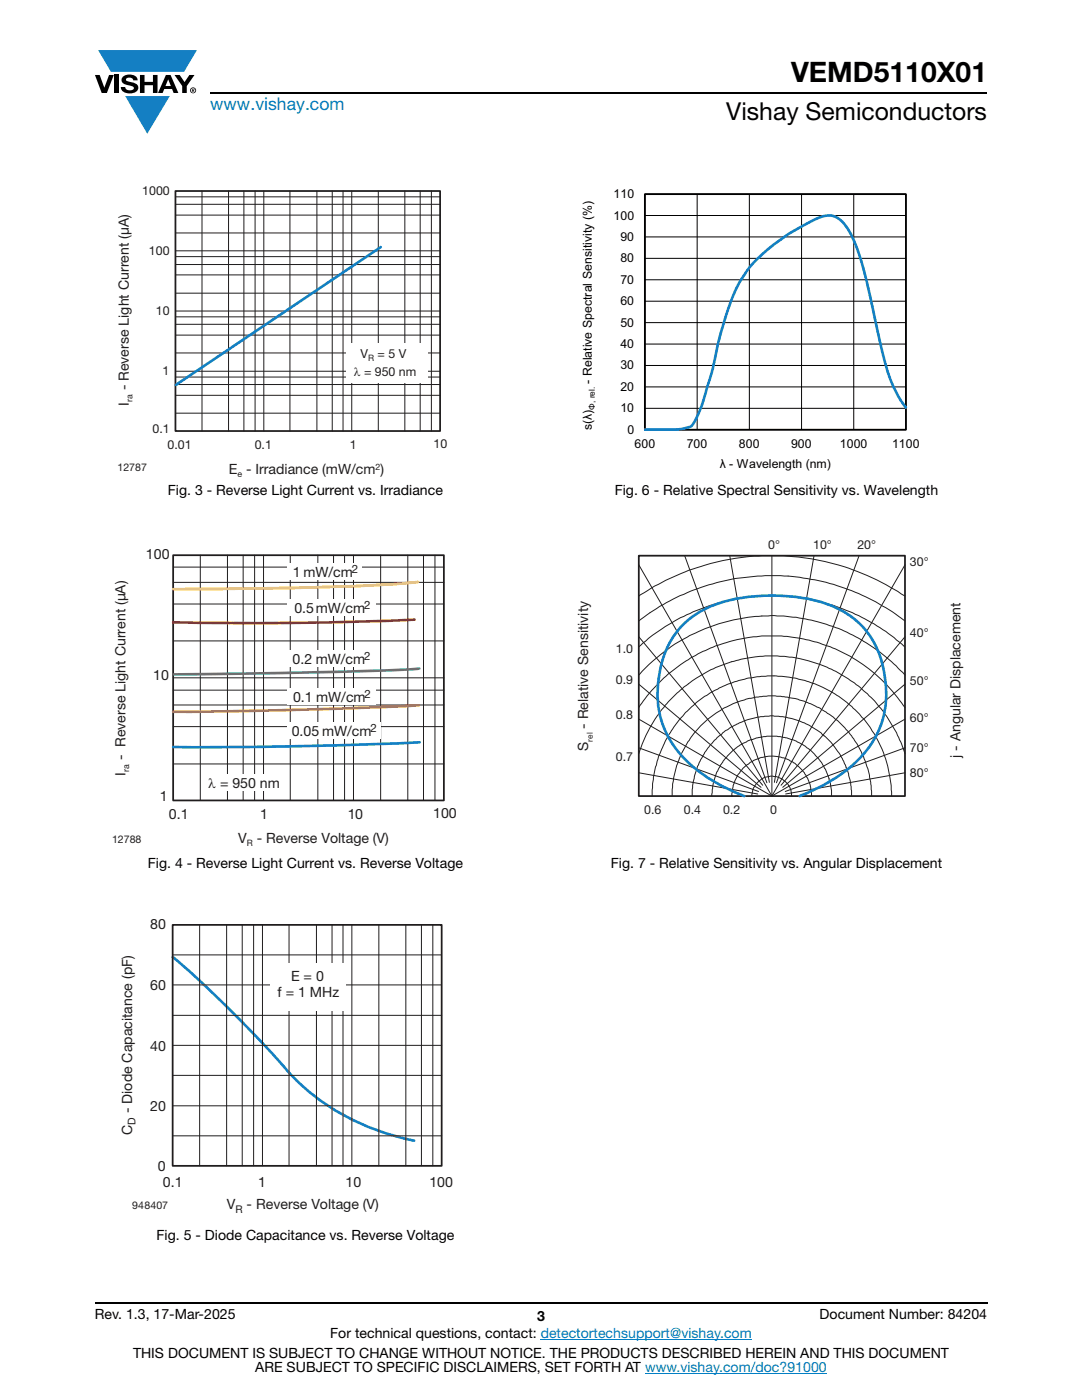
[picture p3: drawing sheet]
<svg xmlns="http://www.w3.org/2000/svg" width="216mm" height="279mm" viewBox="0 0 216 279" stroke-linecap="round" stroke-linejoin="round" font-family="sans-serif">
<g fill="#147fc3">
<path d="M19.6 10h19.7l-2.6 4.3h-1.1h-13.5z"/>
<path d="M25 19.2h8.9l-4.5 7.5z"/>
</g>
<g fill="#000">
<path d="M18.9 15h1l.9 2.5 1-2.5h.9l-1.4 3.6h-1zM22.9 15h.9v3.6h-.9zM24.6 15.3a2.1 2.1 0 0 1 2.8 .3l.1 .4h-.9a.79 .79 0 0 0-.7-.5 .79 .79 0 0 0-.8 .4l.3 .3 1 .2a1.08 1.08 0 0 1 1.2 1 1.08 1.08 0 0 1-1.1 1.2 1.73 1.73 0 0 1-2.4-1.2h.9a.96 .96 0 0 0 .8 .6 .96 .96 0 0 0 .9-.4 1.31 1.31 0 0 0-1.2-.6 1.03 1.03 0 0 1-1.1-.6 1.03 1.03 0 0 1 .2-1.1zM27.9 15h.9v1.3h1.7v-1.3h.9v3.6h-.9v-1.6h-1.7v1.6h-.9zM34.8 15h1.1l.9 1.4 1-1.4h1l-1.5 2.2v1.4h-.9v-1.4z"/>
<path d="M33.6 15.9l.5 1.3h-1.1zM33.1 15l-1.6 3.6h1l.3-.8h1.5l.3 .8h1l-1.6-3.6z"/>
<path d="M38.4 17.8h.2v.2h-.2zM38.3 17.7v.7h.1v-.3l.4 .3-.2-.3 .2-.2-.1-.2z"/>
<path d="M38.1 18a.46 .46 0 0 1 .9 0 .46 .46 0 0 1-.9 0zM37.9 18a.6 .6 0 0 0 1.2 0 .6 .6 0 0 0-1.2 0z"/>
</g>
<path d="M42 18.6h155M18.9 260h178.1" fill="none" stroke="#000" stroke-width=".36"/>
<path d="M107.9 267.3h42.1M128.7 274h36.3" fill="none" stroke="#007ec4" stroke-width=".2"/>
<path d="M35 38.1h52.8v47.9h-52.8z" fill="none" stroke="#201d1e" stroke-width=".35"/>
<g fill="none" stroke="#201d1e" stroke-width=".2">
<path d="M35 39.3h52.8M40.3 38.1v47.9M45.6 38.1v47.9M48.7 38.1v47.9M50.9 38.1v47.9M52.6 38.1v47.9M57.9 38.1v47.9M63.2 38.1v47.9M66.3 38.1v47.9M68.4 38.1v47.9M70.2 38.1v47.9M75.5 38.1v47.9"/>
<path d="M80.8 38.1v47.9M83.8 38.1v47.9M86.1 38.1v47.9M35 51.2h52.8M35 52.8h52.8M35 54.9h52.8M35 58.5h52.8M35 40.8h52.8M35 42.9h52.8M35 46.5h52.8M35 50.1h52.8M35 75.2h52.8"/>
<path d="M35 76.7h52.8M35 78.9h52.8M35 63.2h52.8M35 64.7h52.8M35 66.9h52.8M35 70.4h52.8M35 74.1h52.8M35 62.1h52.8M35 82.5h52.8"/>
</g>
<path d="M76 49.3l-40.9 27.5" fill="none" stroke="#147fc3" stroke-width=".53"/>
<path d="M69.1 68.5h16.3v7.9h-16.3z" fill="#fff"/>
<path d="M34.5 110.8h54.1v48.9h-54.1z" fill="none" stroke="#201d1e" stroke-width=".35"/>
<g fill="none" stroke="#201d1e" stroke-width=".2">
<path d="M34.5 113.2h54.1M34.5 116.2h54.1M40 110.8v48.9M45.4 110.8v48.9M48.5 110.8v48.9M50.8 110.8v48.9M52.6 110.8v48.9M57.9 110.8v48.9M63.4 110.8v48.9M66.6 110.8v48.9M68.8 110.8v48.9M70.5 110.8v48.9"/>
<path d="M76 110.8v48.9M81.4 110.8v48.9M84.5 110.8v48.9M86.8 110.8v48.9M34.5 137.7h54.1M34.5 120.5h54.1M34.5 127.9h54.1M34.6 135.3h54M34.5 140.7h54.1M34.5 145h54.1M34.5 152.5h54.1"/>
</g>
<g fill="#fff">
<path d="M57.2 112.4h14.9v3.4h-14.9z"/>
<path d="M57.2 119.6h17.7v3.4h-17.7z"/>
<path d="M57.2 129.7h17.7v3.4h-17.7z"/>
<path d="M57.3 137.3h17.7v3.4h-17.7z"/>
<path d="M57.2 144.1h18.8v3.4h-18.8z"/>
<path d="M40.9 154.4h13.6v3.4h-13.6z"/>
</g>
<path d="M83.4 116.1a454.3 454.3 0 0 1-38.8 1.4l-10.1 .1" fill="none" stroke="#fec80b" stroke-width=".53"/>
<path d="M82.7 123.7l-10.4 .4-14.2 .2h-13.5l-10.1-.1" fill="none" stroke="#ee1f23" stroke-width=".53"/>
<path d="M83.7 133.4a949.2 949.2 0 0 1-43.1 1.1l-5.9 .1" fill="none" stroke="#48b74e" stroke-width=".53"/>
<path d="M83.5 140.8l-24.5 .9-24.5 .3" fill="none" stroke="#f16b22" stroke-width=".53"/>
<path d="M83.7 148.1l-24.3 .8-13.7 .2h-11.2M34.5 191a228.9 228.9 0 0 1 22.9 22.7M57.4 213.8a45.7 45.7 0 0 0 25.2 13.9" fill="none" stroke="#147fc3" stroke-width=".53"/>
<path d="M34.5 184.6h53.6v48.1h-53.6z" fill="none" stroke="#201d1e" stroke-width=".35"/>
<g fill="none" stroke="#201d1e" stroke-width=".2">
<path d="M34.5 196.6h53.6M34.5 190.6h53.6M39.8 184.6v48.1M45.2 184.6v48.1M48.3 184.6v48.1M50.6 184.6v48.1M52.4 184.6v48.1M57.7 184.6v48.1M63.1 184.6v48.1M66.3 184.6v48.1M68.4 184.6v48.1M70.2 184.6v48.1"/>
<path d="M75.6 184.6v48.1M81 184.6v48.1M84.1 184.6v48.1M86.4 184.6v48.1M34.5 214.6h53.6M34.5 208.6h53.6M34.5 202.6h53.6M34.5 226.7h53.6M34.5 220.7h53.6"/>
</g>
<path d="M53.9 192.3h15.1v9.5h-15.1z" fill="#fff"/>
<g fill="none" stroke="#000" stroke-width=".2">
<path d="M128.7 38.7h52.1v47.1h-52.1zM139.1 38.7v47.1M149.5 38.7v47.1M159.9 38.7v47.1M170.4 38.7v47.1M128.7 55.8h52.1M128.7 51.6h52.1M128.7 47.3h52.1M128.7 43h52.1M128.7 77.2h52.1M128.7 72.9h52.1M128.7 68.7h52.1"/>
<path d="M128.7 64.4h52.1M128.7 60.1h52.1M128.7 81.5h52.1"/>
</g>
<path d="M128.7 38.7h52.1v47.1h-52.1z" fill="none" stroke="#000" stroke-width=".35"/>
<path d="M180.8 81.3a27.2 27.2 0 0 1-4.8-11.3l-2.4-10.9a44.9 44.9 0 0 0-4.5-13.5 4.3 4.3 0 0 0-4.2-2.6 25.3 25.3 0 0 0-6.5 3.1l-3.4 2.3-1.8 1.4a24.7 24.7 0 0 0-8.4 13.3 85.4 85.4 0 0 0-2.8 11.2l-.1 .6a56.4 56.4 0 0 1-3 8.7 2.43 2.43 0 0 1-2.4 1.9l-1.8 .2h-6.1M148.5 158.9a30.3 30.3 0 0 1-14.1-10.1 18.9 18.9 0 0 1-2.5-15.8 16.7 16.7 0 0 1 12.5-12.9 37.5 37.5 0 0 1 20.6 .4 16.8 16.8 0 0 1 11.6 14.8 18.4 18.4 0 0 1-6.8 17.7 35.2 35.2 0 0 1-10.3 5.9" fill="none" stroke="#147fc3" stroke-width=".53"/>
<path d="M127.5 110.9h53.1v48h-53.1z" fill="none" stroke="#201d1e" stroke-width=".35"/>
<g fill="none" stroke="#201d1e" stroke-width=".2">
<path d="M127.5 118.9l3.1-1.9 5.3-2.5a47.3 47.3 0 0 1 16.2-3.6h4.2a47.8 47.8 0 0 1 24.3 8M127.5 112.7l26.5 46.2M136.6 110.9l16.4 45.3M145.6 110.9l7.9 45.2M154 110.9v48M162.4 110.9l-7.9 45.2M171.4 110.9l-16.5 45.3M180.6 112.7l-26.6 46.2M127.5 129.1a41.2 41.2 0 0 1 10.8-7l3.3-1.2a40.6 40.6 0 0 1 10.8-2h2.9l4.3 .4a30.7 30.7 0 0 1 8.6 2.2 39.4 39.4 0 0 1 12.3 7.6M127.5 136.5l24.4 20.6M127.5 127.1l24.7 29.6M180.6 123.9a44.2 44.2 0 0 0-24.8-9 42.4 42.4 0 0 0-19.3 3.7 35.7 35.7 0 0 0-9 5.3"/>
<path d="M180.6 134.7a30.5 30.5 0 0 0-4.6-4.2l-1-.8a35.7 35.7 0 0 0-47.5 5M180.6 127.1l-24.7 29.6M180.6 136.5l-24.4 20.6M127.5 141.2a31.8 31.8 0 0 1 24.5-14.3h3.9a32.5 32.5 0 0 1 10.8 2.6 32.3 32.3 0 0 1 9.9 6.8l1.5 1.7 2.5 3.2M127.5 150.4a28.3 28.3 0 0 1 5.9-10.4l1.7-1.7a27.8 27.8 0 0 1 17.6-7.4h2.4a28.9 28.9 0 0 1 11.7 3.1l2.5 1.5a30.7 30.7 0 0 1 7.6 7.4l2 3.4 1.7 4.1M127.5 143.5l26.5 15.4M127.5 149.2l23.9 8.8M127.5 154.2l23.7 4.3M130.1 158.9a27.8 27.8 0 0 1 1-7 27.7 27.7 0 0 1 3.4-6.8 21.7 21.7 0 0 1 8.7-7.6 20.4 20.4 0 0 1 6.7-2.2 23.4 23.4 0 0 1 17.4 3.7 23.4 23.4 0 0 1 7.4 8 24.1 24.1 0 0 1 3.2 11.9M134.1 158.9l.1-2.4 .8-3.8a20.1 20.1 0 0 1 18.3-13.8h1.4a19.3 19.3 0 0 1 10.1 3.2l2.3 1.7 1.2 1.2a20 20 0 0 1 4.9 8.4l.6 2.7 .1 2.8M138.1 158.9l.2-2.8 .7-2.6a15.8 15.8 0 0 1 5.2-7.2 15.8 15.8 0 0 1 20.5 .7l1.1 1.2a16.4 16.4 0 0 1 4.1 9.6v1.1M142 158.9a12.8 12.8 0 0 1 3.1-8l1.8-1.7a11 11 0 0 1 6.1-2.3h2a11.7 11.7 0 0 1 6.8 2.8l1.8 2a12.7 12.7 0 0 1 2.3 6.1v1.1"/>
<path d="M146 158.9h.1M146 158.9a8 8 0 0 1 4.7-7.3 8 8 0 0 1 8.6 1.3l.8 .8a8.5 8.5 0 0 1 1.8 4.3v.9M150 158.9l.1-.6a3 3 0 0 1 .8-1.8 3.9 3.9 0 0 1 3.3-1.6l.2 .1a3.7 3.7 0 0 1 2.2 .9l.7 .7a4.1 4.1 0 0 1 .6 2.1l.1 .2M180.6 149.2l-23.9 8.8M180.6 154.2l-23.8 4.3M180.6 143.5l-26.6 15.4"/>
</g>
<text font-size="5.6" x="157.9" y="16.4">VEMD5110X01</text>
<text font-size="4.9" x="144.9" y="24">Vishay Semiconductors</text>
<text font-size="3.5" fill="#007ec4" x="42" y="21.9">www.vishay.com</text>
<g font-size="2.8" fill="#201d1e">
<text x="25.7" y="77.9" transform="rotate(-90 25.7 77.9)">- Reverse Light Current (µA)</text>
<text x="25.7" y="80.9" transform="rotate(-90 25.7 80.9)">I</text>
<text x="45.6" y="94.5">E - Irradiance (mW/cm )</text>
<text x="29.1" y="111.7">100</text>
<text x="58.4" y="115.2">1 mW/cm</text>
<text x="58.7" y="122.4">0.5mW/cm</text>
<text x="30.6" y="135.8">10</text>
<text x="58.4" y="132.5">0.2 mW/cm</text>
<text x="58.5" y="140.1">0.1 mW/cm</text>
<text x="58.2" y="146.9">0.05 mW/cm</text>
<text x="117.3" y="149.8" transform="rotate(-90 117.3 149.8)">S</text>
<text x="117.3" y="145.4" transform="rotate(-90 117.3 145.4)">- Relative Sensitivity</text>
<text x="25.1" y="154.8" transform="rotate(-90 25.1 154.8)">I</text>
<text x="25.1" y="151.8" transform="rotate(-90 25.1 151.8)">- Reverse Light Current (µA)</text>
<text x="191.7" y="151.2" transform="rotate(-90 191.7 151.2)">j - Angular Displacement</text>
<text x="31.9" y="159.8">1</text>
<text x="41.6" y="157.2">λ = 950 nm</text>
<text x="33.7" y="163.5">0.1</text>
<text x="51.9" y="163.5">1</text>
<text x="69.4" y="163.5">10</text>
<text x="86.5" y="163.2">100</text>
<text x="47.5" y="168.2">V</text>
<text x="51.2" y="168.2">- Reverse Voltage (V)</text>
<text x="30" y="185.5">80</text>
<text x="30" y="197.7">60</text>
<text x="58.1" y="195.8">E = 0</text>
<text x="55.4" y="199">f = 1 MHz</text>
<text x="30" y="209.8">40</text>
<text x="30" y="221.8">20</text>
<text x="26.4" y="226.5" transform="rotate(-90 26.4 226.5)">C</text>
<text x="26.4" y="222.1" transform="rotate(-90 26.4 222.1)">- Diode Capacitance (pF)</text>
<text x="31.5" y="233.7">0</text>
<text x="32.5" y="236.9">0.1</text>
<text x="51.5" y="236.9">1</text>
<text x="68.9" y="236.9">10</text>
<text x="85.7" y="237">100</text>
<text x="45.3" y="241.3">V</text>
<text x="49.2" y="241.3">- Reverse Voltage (V)</text>
</g>
<g font-size="2.8">
<text x="33.5" y="98.8">Fig. 3 - Reverse Light Current vs. Irradiance</text>
<text x="122.7" y="98.8">Fig. 6 - Relative Spectral Sensitivity vs. Wavelength</text>
<text x="29.5" y="173.2">Fig. 4 - Reverse Light Current vs. Reverse Voltage</text>
<text x="121.9" y="173.2">Fig. 7 - Relative Sensitivity vs. Angular Displacement</text>
<text x="31.2" y="247.5">Fig. 5 - Diode Capacitance vs. Reverse Voltage</text>
<text x="18.9" y="263.3">Rev. 1.3, 17-Mar-2025</text>
<text x="107.2" y="263.6">3</text>
<text x="163.6" y="263.3">Document Number: 84204</text>
<text x="65.9" y="267.1">For technical questions, contact: detectortechsupport@vishay.com</text>
<text x="26.5" y="271">THIS DOCUMENT IS SUBJECT TO CHANGE WITHOUT NOTICE. THE PRODUCTS DESCRIBED HEREIN AND THIS DOCUMENT</text>
<text x="50.9" y="273.8">ARE SUBJECT TO SPECIFIC DISCLAIMERS, SET FORTH AT www.vishay.com/doc?91000</text>
</g>
<g font-size="2.5" fill="#201d1e">
<text x="28.4" y="38.9">1000</text>
<text x="29.7" y="50.9">100</text>
<text x="31.1" y="62.9">10</text>
<text x="71.9" y="71.4">V</text>
<text x="75.3" y="71.4">= 5 V</text>
<text x="32.4" y="74.9">1</text>
<text x="70.6" y="75">λ = 950 nm</text>
<text x="30.5" y="86.5">0.1</text>
<text x="33.4" y="89.7">0.01</text>
<text x="50.8" y="89.7">0.1</text>
<text x="69.8" y="89.7">1</text>
<text x="86.5" y="89.4">10</text>
<text x="153.3" y="109.6">0°</text>
<text x="162.3" y="109.6">10°</text>
<text x="171.1" y="109.6">20°</text>
<text x="181.6" y="113">30°</text>
<text x="122.9" y="130.4">1.0</text>
<text x="181.6" y="127.2">40°</text>
<text x="122.9" y="136.5">0.9</text>
<text x="181.6" y="136.8">50°</text>
<text x="122.9" y="143.5">0.8</text>
<text x="181.6" y="144.2">60°</text>
<text x="122.9" y="151.9">0.7</text>
<text x="181.6" y="150.1">70°</text>
<text x="181.6" y="155">80°</text>
<text x="128.5" y="162.5">0.6</text>
<text x="136.5" y="162.5">0.4</text>
<text x="144.3" y="162.5">0.2</text>
<text x="153.7" y="162.5">0</text>
</g>
<g font-size="2.5">
<text x="122.4" y="39.5">110</text>
<text x="122.4" y="43.8">100</text>
<text x="123.8" y="52.4">80</text>
<text x="123.8" y="48.1">90</text>
<text x="123.8" y="56.6">70</text>
<text x="123.8" y="65.2">50</text>
<text x="123.8" y="60.9">60</text>
<text x="123.8" y="69.5">40</text>
<text x="118.1" y="76.6" transform="rotate(-90 118.1 76.6)">- Relative Spectral Sensitivity (%)</text>
<text x="123.8" y="73.7">30</text>
<text x="123.8" y="82.3">10</text>
<text x="123.8" y="78">20</text>
<text x="118.1" y="85.9" transform="rotate(-90 118.1 85.9)">s(λ)</text>
<text x="125.2" y="86.6">0</text>
<text x="126.6" y="89.5">600</text>
<text x="137" y="89.5">700</text>
<text x="147.5" y="89.5">800</text>
<text x="157.9" y="89.5">900</text>
<text x="167.6" y="89.5">1000</text>
<text x="178" y="89.5">1100</text>
<text x="143.6" y="93.4">λ - Wavelength (nm)</text>
</g>
<g font-size="2.3" fill="#201d1e">
<text x="70.2" y="114.4">2</text>
<text x="72.7" y="121.6">2</text>
<text x="72.7" y="131.6">2</text>
<text x="72.7" y="139.3">2</text>
<text x="73.9" y="146">2</text>
</g>
<g font-size="2.1" fill="#201d1e">
<text x="23.4" y="94">12787</text>
<text x="22.4" y="168.3">12788</text>
<text x="27.1" y="224.4" transform="rotate(-90 27.1 224.4)">D</text>
<text x="26.4" y="241.3">948407</text>
<text x="47" y="242">R</text>
</g>
<g font-size="1.8" fill="#201d1e">
<text x="73.5" y="72.1">R</text>
<text x="26.4" y="80.2" transform="rotate(-90 26.4 80.2)">ra</text>
<text x="47.4" y="95.2">e</text>
<text x="74.9" y="93.8">2</text>
<text x="25.8" y="154.1" transform="rotate(-90 25.8 154.1)">ra</text>
<text x="49.2" y="168.9">R</text>
</g>
<text font-size="1.7" x="118.7" y="81.8" transform="rotate(-90 118.7 81.8)">Φ, rel.</text>
<text font-size="1.6" fill="#201d1e" x="118.3" y="148" transform="rotate(-90 118.3 148)">rel</text>
</svg>
